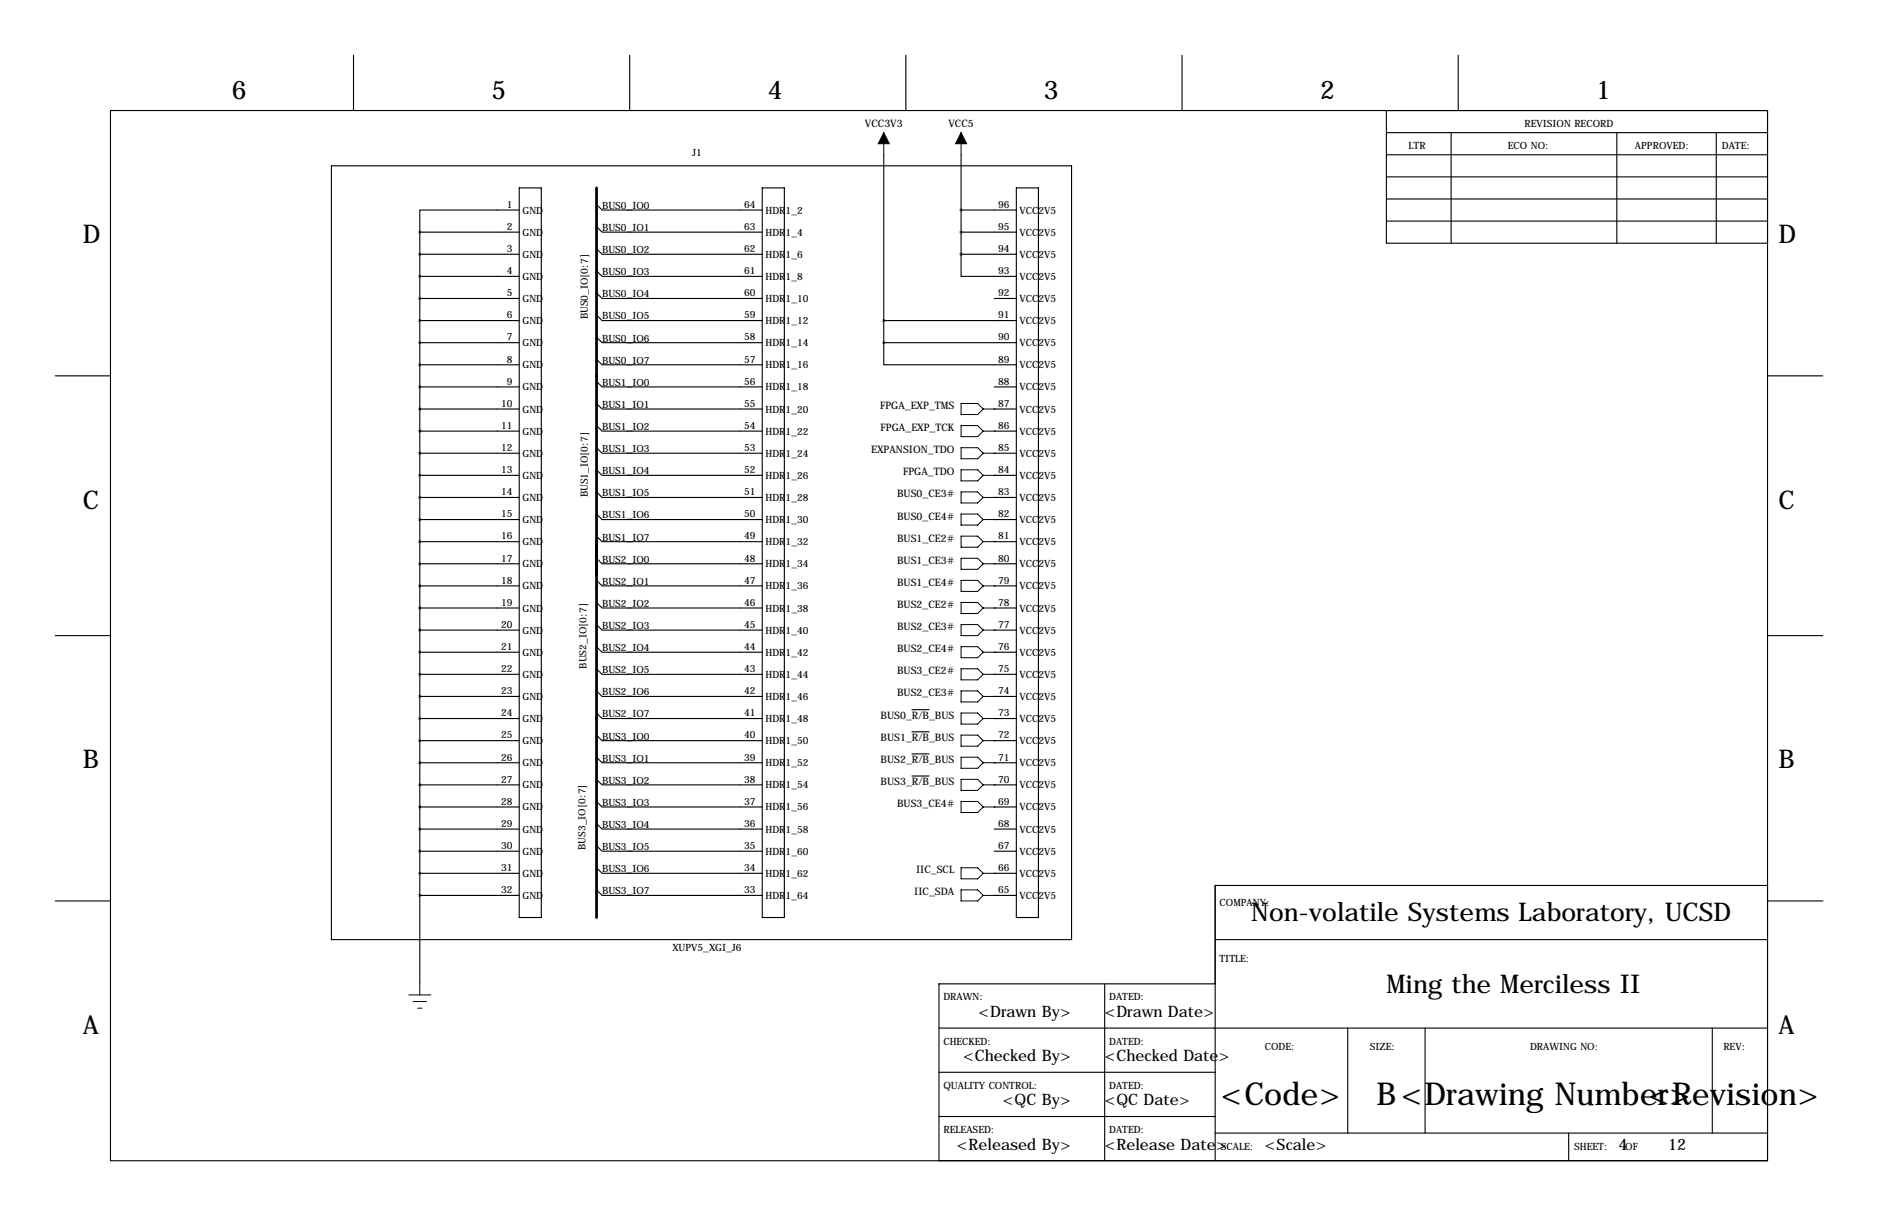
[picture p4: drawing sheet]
<svg xmlns="http://www.w3.org/2000/svg" width="432mm" height="279mm" viewBox="0 0 432 279" stroke-linecap="round" stroke-linejoin="round" font-family="sans-serif">
<g fill="none" stroke="#000" stroke-width=".25">
<path d="M81.3 12.7v12.7M144.8 12.7v12.7M208.3 12.7v12.7M271.8 12.7v12.7M335.3 12.7v12.7M25.4 25.4h381v241.3h-381zM76.2 38.1h170.2v177.8h-170.2zM203.2 35.6v43.1M221 35.6v22.8M318.8 30.5h87.6M318.8 35.6h87.6M318.8 25.4v30.5h87.6"/>
<path d="M333.7 30.5v25.4M371.8 30.5v25.4M394.6 30.5v25.4M96.5 53.3h22.9M96.5 58.4h22.9M96.5 53.3v172.8M119.4 48.3h-22.9v5M119.4 43.2h5.1v167.6h-5.1zM137.2 47l1.2 1.3h36.9M137.2 52.1l1.2 1.2h36.9M137.2 57.2l1.2 1.2h36.9M175.3 43.2h5v167.6h-5z"/>
<path d="M221 58.4v5.1h12.7M221 48.3h12.7M221 53.3h12.7M221 58.4h12.7M233.7 43.2h5.1v167.6h-5.1zM318.8 45.7h87.6M318.8 50.8h87.6M318.8 40.6h87.6M96.5 63.5h22.9M96.5 68.6h22.9M96.5 73.7h22.9M96.5 78.7h22.9"/>
<path d="M137.2 62.2l1.2 1.3h36.9M137.2 67.3l1.2 1.3h36.9M137.2 72.4l1.2 1.3h36.9M137.2 77.5l1.2 1.2h36.9M203.2 78.7v5.1h30.5M203.2 73.7h30.5M203.2 78.7h30.5M228.6 68.6h5.1M12.7 86.4h12.7M96.5 83.8h22.9M96.5 88.9h22.9M96.5 94h22.9"/>
<path d="M96.5 99.1h22.9M137.2 82.5l1.2 1.3h36.9M137.2 87.6l1.2 1.3h36.9M137.2 92.7l1.2 1.3h36.9M137.2 97.8l1.2 1.3h36.9M228.6 94h.1M228.6 99.1h.1M228.6 88.9h5.1M228.6 94h5.1M228.6 99.1h5.1M406.4 86.4h12.7M96.5 104.1h22.9"/>
<path d="M96.5 109.2h22.9M96.5 114.3h22.9M96.5 119.4h22.9M137.2 102.9l1.2 1.2h36.9M137.2 107.9l1.2 1.3h36.9M137.2 113l1.2 1.3h36.9M137.2 118.1l1.2 1.3h36.9M228.6 104.1h.1M228.6 109.2h.1M228.6 114.3h.1M228.6 119.4h.1M228.6 104.1h5.1"/>
<path d="M228.6 109.2h5.1M228.6 114.3h5.1M228.6 119.4h5.1M96.5 124.5h22.9M96.5 129.5h22.9M96.5 134.6h22.9M96.5 139.7h22.9M137.2 123.2l1.2 1.3h36.9M137.2 128.3l1.2 1.2h36.9M137.2 133.3l1.2 1.3h36.9M137.2 138.4l1.2 1.3h36.9M228.6 124.5h.1"/>
<path d="M228.6 129.5h.1M228.6 134.6h.1M228.6 139.7h.1M228.6 124.5h5.1M228.6 129.5h5.1M228.6 134.6h5.1M228.6 139.7h5.1M12.7 146h12.7M96.5 144.8h22.9M96.5 149.9h22.9M96.5 154.9h22.9M137.2 143.5l1.2 1.3h36.9"/>
<path d="M137.2 148.6l1.2 1.3h36.9M137.2 153.7l1.2 1.2h36.9M137.2 158.8l1.2 1.2h36.9M228.6 144.8h.1M228.6 149.9h.1M228.6 154.9h.1M228.6 144.8h5.1M228.6 149.9h5.1M228.6 154.9h5.1M406.4 146h12.7M96.5 160h22.9M96.5 165.1h22.9"/>
<path d="M96.5 170.2h22.9M96.5 175.3h22.9M137.2 163.8l1.2 1.3h36.9M137.2 168.9l1.2 1.3h36.9M137.2 174l1.2 1.3h36.9M137.2 179.1l1.2 1.2h36.9M209.7 163.1h3.9M209.7 168.1h3.9M209.7 173.2h3.9M209.7 178.3h3.9M228.6 160h.1M228.6 165.1h.1"/>
<path d="M228.6 170.2h.1M228.6 175.3h.1M228.6 160h5.1M228.6 165.1h5.1M228.6 170.2h5.1M228.6 175.3h5.1M96.5 180.3h22.9M96.5 185.4h22.9M96.5 190.5h22.9M96.5 195.6h22.9M137.2 184.1l1.2 1.3h36.9M137.2 189.2l1.2 1.3h36.9"/>
<path d="M137.2 194.3l1.2 1.3h36.9M137.2 199.4l1.2 1.3h36.9M228.6 180.3h.1M228.6 185.4h.1M228.6 180.3h5.1M228.6 185.4h5.1M228.6 190.5h5.1M228.6 195.6h5.1M12.7 207h12.7M96.5 200.7h22.9M96.5 205.7h22.9M137.2 204.5l1.2 1.2h36.9"/>
<path d="M228.6 200.7h.1M228.6 205.7h.1M228.6 200.7h5.1M228.6 205.7h5.1M279.4 215.9h127M406.4 203.5h-127v63.2M406.5 207h12.7M215.9 236.2h190.5M254 226.1v40.6M279.4 226.1h-63.5v40.6M309.9 236.2v24.1M327.7 236.2v24.1"/>
<path d="M393.7 236.2v24.1M215.9 246.4h63.5M215.9 256.5h63.5M279.4 260.3h127M360.7 260.3v6.4"/>
</g>
<g fill="none" stroke="#000" stroke-width=".23">
<path d="M203.2 30.5v5.1M221 30.5v5.1M221 92.7h3.8l1.3 1.3-1.3 1.2h-3.8zM221 97.8h3.8l1.3 1.3-1.3 1.2h-3.8zM226.1 94h2.5M226.1 99.1h2.5M221 102.9h3.8l1.3 1.2-1.3 1.3h-3.8zM221 107.9h3.8l1.3 1.3-1.3 1.3h-3.8zM221 113h3.8l1.3 1.3-1.3 1.3h-3.8zM221 118.1h3.8l1.3 1.3-1.3 1.3h-3.8zM226.1 104.1h2.5M226.1 109.2h2.5"/>
<path d="M226.1 114.3h2.5M226.1 119.4h2.5M221 123.2h3.8l1.3 1.3-1.3 1.2h-3.8zM221 128.3h3.8l1.3 1.2-1.3 1.3h-3.8zM221 133.3h3.8l1.3 1.3-1.3 1.3h-3.8zM221 138.4h3.8l1.3 1.3-1.3 1.3h-3.8zM226.1 124.5h2.5M226.1 129.5h2.5M226.1 134.6h2.5M226.1 139.7h2.5M221 143.5h3.8l1.3 1.3-1.3 1.2h-3.8zM221 148.6h3.8l1.3 1.3-1.3 1.2h-3.8z"/>
<path d="M221 153.7h3.8l1.3 1.2-1.3 1.3h-3.8zM221 158.8h3.8l1.3 1.2-1.3 1.3h-3.8zM226.1 144.8h2.5M226.1 149.9h2.5M226.1 154.9h2.5M221 163.8h3.8l1.3 1.3-1.3 1.3h-3.8zM221 168.9h3.8l1.3 1.3-1.3 1.2h-3.8zM221 174h3.8l1.3 1.3-1.3 1.2h-3.8zM221 179.1h3.8l1.3 1.2-1.3 1.3h-3.8zM226.1 160h2.5M226.1 165.1h2.5M226.1 170.2h2.5"/>
<path d="M226.1 175.3h2.5M221 184.1h3.8l1.3 1.3-1.3 1.3h-3.8zM221 199.4h3.8l1.3 1.3-1.3 1.2h-3.8zM226.1 180.3h2.5M226.1 185.4h2.5M221 204.5h3.8l1.3 1.2-1.3 1.3h-3.8zM226.1 200.7h2.5M226.1 205.7h2.5M94 228.6h5.1M95 230.1h3M96 231.6h1M96.5 226.1v2.5"/>
</g>
<path d="M203.2 30.5l1.3 2.5h-2.6zM221 30.5l1.2 2.5h-2.5z" fill="#000" stroke="#000" stroke-width=".23"/>
<path d="M137.2 43.2v167.6" fill="none" stroke="#000" stroke-width=".63"/>
<g font-size="7.3">
<text x="280.7" y="254">&lt;Code&gt;</text>
<text x="316.5" y="254">B&lt;Drawing Number&gt;</text>
<text x="379" y="254">&lt;Revision&gt;</text>
</g>
<g font-size="5.9">
<text x="53.3" y="22.9">6</text>
<text x="113" y="22.9">5</text>
<text x="176.5" y="22.9">4</text>
<text x="240" y="22.9">3</text>
<text x="303.5" y="22.9">2</text>
<text x="367" y="22.9">1</text>
<text x="19" y="55.9">D</text>
<text x="408.9" y="55.9">D</text>
<text x="19" y="116.8">C</text>
<text x="408.9" y="116.8">C</text>
<text x="19" y="176.5">B</text>
<text x="408.9" y="176.5">B</text>
<text x="287.7" y="211.6">Non-volatile Systems Laboratory, UCSD</text>
<text x="318.8" y="228.1">Ming the Merciless II</text>
<text x="19" y="237.5">A</text>
<text x="408.9" y="237.5">A</text>
</g>
<g font-size="3.6">
<text x="225" y="233.7">&lt;Drawn By&gt;</text>
<text x="254" y="233.7">&lt;Drawn Date&gt;</text>
<text x="221.4" y="243.8">&lt;Checked By&gt;</text>
<text x="254" y="243.8">&lt;Checked Date&gt;</text>
<text x="230.6" y="254">&lt;QC By&gt;</text>
<text x="254" y="254">&lt;QC Date&gt;</text>
<text x="220" y="264.2">&lt;Released By&gt;</text>
<text x="254" y="264.2">&lt;Release Date&gt;</text>
<text x="290.8" y="264.2">&lt;Scale&gt;</text>
<text x="372.1" y="264.2">4</text>
<text x="383.5" y="264.2">12</text>
</g>
<g font-size="2.4">
<text x="198.9" y="29.2">VCC3V3</text>
<text x="218.1" y="29.2">VCC5</text>
<text x="202.3" y="94">FPGA_EXP_TMS</text>
<text x="202.5" y="99.1">FPGA_EXP_TCK</text>
<text x="200.3" y="104.1">EXPANSION_TDO</text>
<text x="207.6" y="109.2">FPGA_TDO</text>
<text x="206.3" y="114.3">BUS0_CE3#</text>
<text x="206.3" y="119.4">BUS0_CE4#</text>
<text x="206.3" y="124.5">BUS1_CE2#</text>
<text x="206.3" y="129.5">BUS1_CE3#</text>
<text x="206.3" y="134.6">BUS1_CE4#</text>
<text x="206.3" y="139.7">BUS2_CE2#</text>
<text x="206.3" y="144.8">BUS2_CE3#</text>
<text x="206.3" y="149.9">BUS2_CE4#</text>
<text x="206.3" y="154.9">BUS3_CE2#</text>
<text x="206.3" y="160">BUS2_CE3#</text>
<text x="202.5" y="165.1">BUS0_R/B_BUS</text>
<text x="202.5" y="170.2">BUS1_R/B_BUS</text>
<text x="202.5" y="175.3">BUS2_R/B_BUS</text>
<text x="202.5" y="180.3">BUS3_R/B_BUS</text>
<text x="206.3" y="185.4">BUS3_CE4#</text>
<text x="210.6" y="200.7">IIC_SCL</text>
<text x="210.2" y="205.7">IIC_SDA</text>
</g>
<g font-size="2.3">
<text x="350.5" y="29.2">REVISION RECORD</text>
<text x="159.2" y="35.8">J1</text>
<text x="323.8" y="34.3">LTR</text>
<text x="346.7" y="34.3">ECO NO:</text>
<text x="375.9" y="34.3">APPROVED:</text>
<text x="395.9" y="34.3">DATE:</text>
<text x="116.5" y="47.8">1</text>
<text x="171.1" y="47.8">64</text>
<text x="229.5" y="47.8">96</text>
<text x="116.5" y="52.8">2</text>
<text x="120.1" y="49.1">GND</text>
<text x="138.4" y="48">BUS0_IO0</text>
<text x="138.4" y="53.1">BUS0_IO1</text>
<text x="171.1" y="52.8">63</text>
<text x="176" y="49.1">HDR1_2</text>
<text x="229.5" y="52.8">95</text>
<text x="234.4" y="49.1">VCC2V5</text>
<text x="116.5" y="57.9">3</text>
<text x="120.1" y="54.1">GND</text>
<text x="120.1" y="59.2">GND</text>
<text x="138.4" y="58.2">BUS0_IO2</text>
<text x="171.1" y="57.9">62</text>
<text x="176" y="59.2">HDR1_6</text>
<text x="176" y="54.1">HDR1_4</text>
<text x="229.5" y="57.9">94</text>
<text x="234.4" y="59.2">VCC2V5</text>
<text x="234.4" y="54.1">VCC2V5</text>
<text x="116.5" y="63">4</text>
<text x="120.1" y="64.3">GND</text>
<text x="138.4" y="63.2">BUS0_IO3</text>
<text x="171.1" y="63">61</text>
<text x="176" y="64.3">HDR1_8</text>
<text x="229.5" y="63">93</text>
<text x="234.4" y="64.3">VCC2V5</text>
<text x="116.5" y="68.1">5</text>
<text x="120.1" y="69.4">GND</text>
<text x="138.4" y="68.3">BUS0_IO4</text>
<text x="171.1" y="68.1">60</text>
<text x="176" y="69.4">HDR1_10</text>
<text x="229.5" y="68.1">92</text>
<text x="234.4" y="69.4">VCC2V5</text>
<text x="116.5" y="73.2">6</text>
<text x="120.1" y="74.5">GND</text>
<text x="135.1" y="73.4" transform="rotate(-90 135.1 73.4)">BUS0_IO[0:7]</text>
<text x="138.4" y="73.4">BUS0_IO5</text>
<text x="171.1" y="73.2">59</text>
<text x="176" y="74.5">HDR1_12</text>
<text x="229.5" y="73.2">91</text>
<text x="234.4" y="74.5">VCC2V5</text>
<text x="116.5" y="78.2">7</text>
<text x="116.5" y="83.3">8</text>
<text x="120.1" y="79.5">GND</text>
<text x="138.4" y="78.5">BUS0_IO6</text>
<text x="138.4" y="83.6">BUS0_IO7</text>
<text x="171.1" y="83.3">57</text>
<text x="171.1" y="78.2">58</text>
<text x="176" y="79.5">HDR1_14</text>
<text x="229.5" y="83.3">89</text>
<text x="229.5" y="78.2">90</text>
<text x="234.4" y="79.5">VCC2V5</text>
<text x="116.5" y="88.4">9</text>
<text x="120.1" y="84.6">GND</text>
<text x="120.1" y="89.7">GND</text>
<text x="138.4" y="88.6">BUS1_IO0</text>
<text x="171.1" y="88.4">56</text>
<text x="176" y="89.7">HDR1_18</text>
<text x="176" y="84.6">HDR1_16</text>
<text x="229.5" y="88.4">88</text>
<text x="234.4" y="89.7">VCC2V5</text>
<text x="234.4" y="84.6">VCC2V5</text>
<text x="115.2" y="93.5">10</text>
<text x="120.1" y="94.8">GND</text>
<text x="138.4" y="93.7">BUS1_IO1</text>
<text x="171.1" y="93.5">55</text>
<text x="176" y="94.8">HDR1_20</text>
<text x="229.5" y="93.5">87</text>
<text x="234.4" y="94.8">VCC2V5</text>
<text x="115.2" y="98.6">11</text>
<text x="120.1" y="99.9">GND</text>
<text x="138.4" y="98.8">BUS1_IO2</text>
<text x="171.1" y="98.6">54</text>
<text x="176" y="99.9">HDR1_22</text>
<text x="229.5" y="98.6">86</text>
<text x="234.4" y="99.9">VCC2V5</text>
<text x="115.2" y="103.6">12</text>
<text x="120.1" y="104.9">GND</text>
<text x="138.4" y="103.9">BUS1_IO3</text>
<text x="171.1" y="103.6">53</text>
<text x="176" y="104.9">HDR1_24</text>
<text x="229.5" y="103.6">85</text>
<text x="234.4" y="104.9">VCC2V5</text>
<text x="115.2" y="108.7">13</text>
<text x="115.2" y="113.8">14</text>
<text x="120.1" y="110">GND</text>
<text x="138.4" y="109">BUS1_IO4</text>
<text x="171.1" y="113.8">51</text>
<text x="171.1" y="108.7">52</text>
<text x="176" y="110">HDR1_26</text>
<text x="229.5" y="113.8">83</text>
<text x="229.5" y="108.7">84</text>
<text x="234.4" y="110">VCC2V5</text>
<text x="115.2" y="118.9">15</text>
<text x="120.1" y="115.1">GND</text>
<text x="135.1" y="114.3" transform="rotate(-90 135.1 114.3)">BUS1_IO[0:7]</text>
<text x="138.4" y="114">BUS1_IO5</text>
<text x="138.4" y="119.1">BUS1_IO6</text>
<text x="171.1" y="118.9">50</text>
<text x="176" y="115.1">HDR1_28</text>
<text x="229.5" y="118.9">82</text>
<text x="234.4" y="115.1">VCC2V5</text>
<text x="115.2" y="124">16</text>
<text x="120.1" y="120.2">GND</text>
<text x="120.1" y="125.3">GND</text>
<text x="138.4" y="124.2">BUS1_IO7</text>
<text x="171.1" y="124">49</text>
<text x="176" y="125.3">HDR1_32</text>
<text x="176" y="120.2">HDR1_30</text>
<text x="229.5" y="124">81</text>
<text x="234.4" y="125.3">VCC2V5</text>
<text x="234.4" y="120.2">VCC2V5</text>
<text x="115.2" y="129">17</text>
<text x="120.1" y="130.3">GND</text>
<text x="138.4" y="129.3">BUS2_IO0</text>
<text x="171.1" y="129">48</text>
<text x="176" y="130.3">HDR1_34</text>
<text x="229.5" y="129">80</text>
<text x="234.4" y="130.3">VCC2V5</text>
<text x="115.2" y="134.1">18</text>
<text x="120.1" y="135.4">GND</text>
<text x="138.4" y="134.4">BUS2_IO1</text>
<text x="171.1" y="134.1">47</text>
<text x="176" y="135.4">HDR1_36</text>
<text x="229.5" y="134.1">79</text>
<text x="234.4" y="135.4">VCC2V5</text>
<text x="115.2" y="139.2">19</text>
<text x="120.1" y="140.5">GND</text>
<text x="138.4" y="139.4">BUS2_IO2</text>
<text x="171.1" y="139.2">46</text>
<text x="176" y="140.5">HDR1_38</text>
<text x="229.5" y="139.2">78</text>
<text x="234.4" y="140.5">VCC2V5</text>
<text x="115.2" y="144.3">20</text>
<text x="115.2" y="149.4">21</text>
<text x="120.1" y="145.6">GND</text>
<text x="138.4" y="144.5">BUS2_IO3</text>
<text x="138.4" y="149.6">BUS2_IO4</text>
<text x="171.1" y="149.4">44</text>
<text x="171.1" y="144.3">45</text>
<text x="176" y="145.6">HDR1_40</text>
<text x="229.5" y="149.4">76</text>
<text x="229.5" y="144.3">77</text>
<text x="234.4" y="145.6">VCC2V5</text>
<text x="115.2" y="154.4">22</text>
<text x="120.1" y="150.7">GND</text>
<text x="120.1" y="155.7">GND</text>
<text x="134.9" y="153.7" transform="rotate(-90 134.9 153.7)">BUS2_IO[0:7]</text>
<text x="138.4" y="154.7">BUS2_IO5</text>
<text x="171.1" y="154.4">43</text>
<text x="176" y="155.7">HDR1_44</text>
<text x="176" y="150.7">HDR1_42</text>
<text x="229.5" y="154.4">75</text>
<text x="234.4" y="155.7">VCC2V5</text>
<text x="234.4" y="150.7">VCC2V5</text>
<text x="115.2" y="159.5">23</text>
<text x="120.1" y="160.8">GND</text>
<text x="138.4" y="159.8">BUS2_IO6</text>
<text x="171.1" y="159.5">42</text>
<text x="176" y="160.8">HDR1_46</text>
<text x="229.5" y="159.5">74</text>
<text x="234.4" y="160.8">VCC2V5</text>
<text x="115.2" y="164.6">24</text>
<text x="120.1" y="165.9">GND</text>
<text x="138.4" y="164.8">BUS2_IO7</text>
<text x="171.1" y="164.6">41</text>
<text x="176" y="165.9">HDR1_48</text>
<text x="229.5" y="164.6">73</text>
<text x="234.4" y="165.9">VCC2V5</text>
<text x="115.2" y="169.7">25</text>
<text x="120.1" y="171">GND</text>
<text x="138.4" y="169.9">BUS3_IO0</text>
<text x="171.1" y="169.7">40</text>
<text x="176" y="171">HDR1_50</text>
<text x="229.5" y="169.7">72</text>
<text x="234.4" y="171">VCC2V5</text>
<text x="115.2" y="174.8">26</text>
<text x="115.2" y="179.8">27</text>
<text x="120.1" y="176.1">GND</text>
<text x="138.4" y="175">BUS3_IO1</text>
<text x="171.1" y="179.8">38</text>
<text x="171.1" y="174.8">39</text>
<text x="176" y="176.1">HDR1_52</text>
<text x="229.5" y="179.8">70</text>
<text x="229.5" y="174.8">71</text>
<text x="234.4" y="176.1">VCC2V5</text>
<text x="115.2" y="184.9">28</text>
<text x="120.1" y="181.1">GND</text>
<text x="138.4" y="180.1">BUS3_IO2</text>
<text x="138.4" y="185.2">BUS3_IO3</text>
<text x="171.1" y="184.9">37</text>
<text x="176" y="181.1">HDR1_54</text>
<text x="229.5" y="184.9">69</text>
<text x="234.4" y="181.1">VCC2V5</text>
<text x="115.2" y="190">29</text>
<text x="120.1" y="186.2">GND</text>
<text x="120.1" y="191.3">GND</text>
<text x="138.4" y="190.2">BUS3_IO4</text>
<text x="171.1" y="190">36</text>
<text x="176" y="191.3">HDR1_58</text>
<text x="176" y="186.2">HDR1_56</text>
<text x="229.5" y="190">68</text>
<text x="234.4" y="191.3">VCC2V5</text>
<text x="234.4" y="186.2">VCC2V5</text>
<text x="115.2" y="195.1">30</text>
<text x="120.1" y="196.4">GND</text>
<text x="134.6" y="195.3" transform="rotate(-90 134.6 195.3)">BUS3_IO[0:7]</text>
<text x="138.4" y="195.3">BUS3_IO5</text>
<text x="171.1" y="195.1">35</text>
<text x="176" y="196.4">HDR1_60</text>
<text x="229.5" y="195.1">67</text>
<text x="234.4" y="196.4">VCC2V5</text>
<text x="115.2" y="200.2">31</text>
<text x="120.1" y="201.5">GND</text>
<text x="138.4" y="200.4">BUS3_IO6</text>
<text x="171.1" y="200.2">34</text>
<text x="176" y="201.5">HDR1_62</text>
<text x="229.5" y="200.2">66</text>
<text x="234.4" y="201.5">VCC2V5</text>
<text x="115.2" y="205.2">32</text>
<text x="120.1" y="206.5">GND</text>
<text x="138.4" y="205.5">BUS3_IO7</text>
<text x="171.1" y="205.2">33</text>
<text x="176" y="206.5">HDR1_64</text>
<text x="229.5" y="205.2">65</text>
<text x="234.4" y="206.5">VCC2V5</text>
<text x="280.4" y="208.3">COMPANY:</text>
<text x="154.6" y="218.5">XUPV5_XGI_J6</text>
<text x="280.4" y="221">TITLE:</text>
<text x="216.9" y="229.9">DRAWN:</text>
<text x="255" y="229.9">DATED:</text>
<text x="216.9" y="240">CHECKED:</text>
<text x="255" y="240">DATED:</text>
<text x="290.8" y="241.3">CODE:</text>
<text x="315" y="241.3">SIZE:</text>
<text x="351.8" y="241.3">DRAWING NO:</text>
<text x="396.2" y="241.3">REV:</text>
<text x="216.9" y="250.2">QUALITY CONTROL:</text>
<text x="255" y="250.2">DATED:</text>
<text x="216.9" y="260.3">RELEASED:</text>
<text x="255" y="260.3">DATED:</text>
<text x="280.7" y="264.2">SCALE:</text>
<text x="361.9" y="264.2">SHEET:</text>
<text x="373.7" y="264.2">OF</text>
</g>
</svg>
